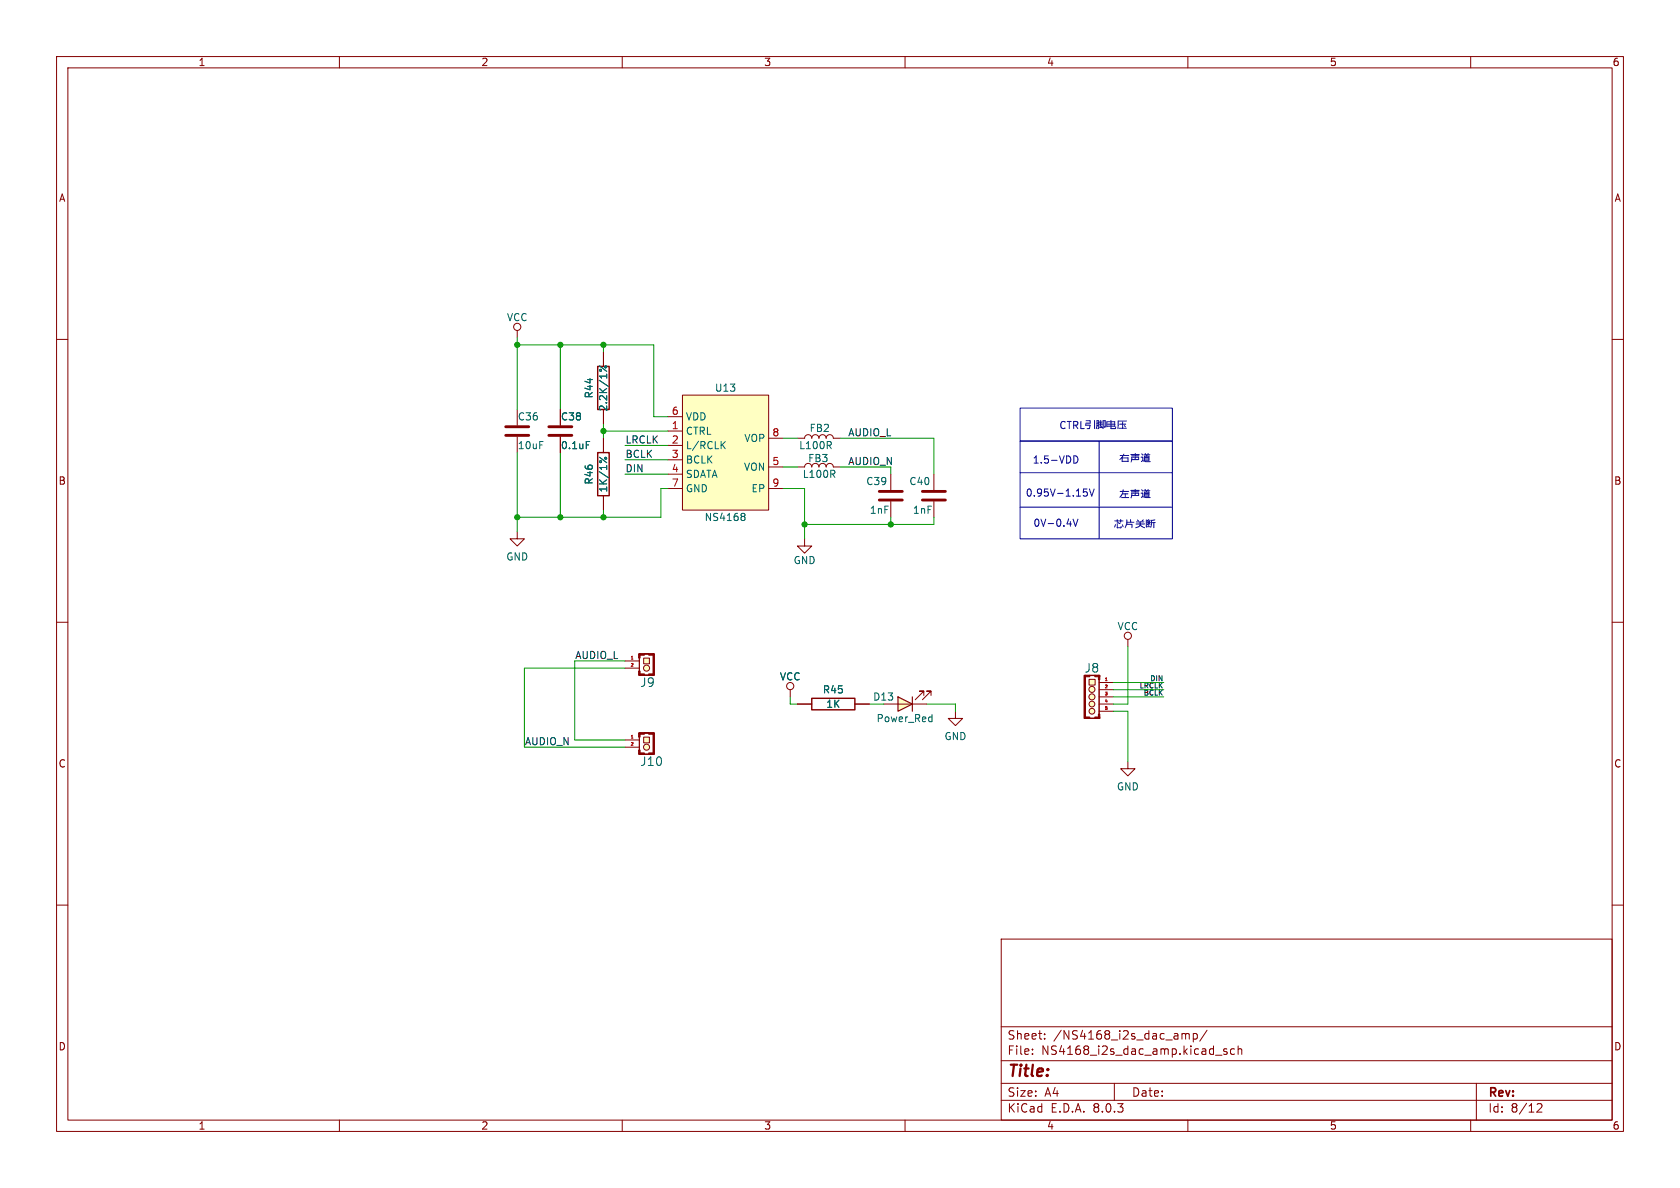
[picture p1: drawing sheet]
<svg xmlns="http://www.w3.org/2000/svg" width="297mm" height="210mm" viewBox="0 0 297 210" stroke-linecap="round" stroke-linejoin="round" font-family="sans-serif">
<g fill="none" stroke="#840000" stroke-width=".18">
<path d="M10 10h277v190h-277zM12 12h273v186h-273zM60 10v2M110 10v2M160 10v2M210 10v2M260 10v2M10 60h2M285 60h2M141 77.5h1.2a.64 .64 0 0 1 .7-.7 .64 .64 0 0 1 .6 .7 .64 .64 0 0 1 .6-.7 .64 .64 0 0 1 .7 .7 .64 .64 0 0 1 .6-.7 .64 .64 0 0 1 .6 .7 .64 .64 0 0 1 .7-.7 .64 .64 0 0 1 .6 .7h1.3M91.4 94v1.3h1.3l-1.3 1.2-1.2-1.2h1.2M10 110h2"/>
<path d="M285 110h2M199.4 134.6v1.3h1.3l-1.3 1.3-1.3-1.3h1.3M10 160h2M285 160h2M177 166h108v32h-108zM60 198v2M110 198v2M160 198v2M177 194.5h108M177 191.5h108M177 187.5h108M177 181.5h108"/>
<path d="M182.5 186.3v.1M182.5 185.5v.1M184.7 183.6v.1M184.7 182.8v.1M197 191.5v3M209.2 182.7l.3 .1 .1 .1M209.6 182.9l.2-.2 .4 .1v.9M209.6 182.9v.8M210 198v2M211 182.8l.4-.1 .3 .3v.4l-.2 .2h-.5M211 182.7v1.5M213.4 182.1l-1.3 2"/>
<path d="M214.9 186.5h1.1M216.9 185.5l-.4-.1-.2 .2 .1 .2 .5 .2v.3h-.6M218.2 185.5l-.4-.1-.3 .3v.4l.2 .2h.5M218.9 185.5l.2-.1 .4 .1v.9M218.9 184.9v1.5M260 198v2M261 191.5v6.5M271.7 195.2l.6-.1 .2 .1 .1 .3-.9 1.1h.9"/>
</g>
<path d="M146.5 78.7l.5 .6M146.9 78.2v.4" fill="none" stroke="#006464" stroke-width=".18"/>
<path d="M113.8 116.3h1v1h-1z" fill="#ffffc2"/>
<circle cx="114.3" cy="118.1" r=".53" fill="#ffffc2" stroke="#ffffc2" stroke-width=".18"/>
<g fill="none" stroke="#840000" stroke-width=".18">
<path d="M110.5 116.8h2.5M110.5 118.1h2.5M113 115.6h2.6v3.8h-2.6zM113 116.3v2.3M113.8 116.3h1v1h-1z"/>
<circle cx="114.3" cy="118.1" r=".53"/>
</g>
<g fill="#840000" stroke="#840000" stroke-width=".18">
<path d="M115.4 115.6h.3v3.8h-.3z"/>
<path d="M114.7 119.1h.9v.3h-.9z"/>
<path d="M114.7 115.6h.9v.2h-.9z"/>
<path d="M113.9 119.3l.8 .1z"/>
<path d="M113.9 115.6h.8z"/>
<path d="M113 119.1h.9v.3h-.9z"/>
<path d="M113 115.6h.9v.2h-.9z"/>
<path d="M112.9 118.6h.3v.8h-.3z"/>
<path d="M112.9 115.6h.3v.7h-.3z"/>
</g>
<path d="M111.6 116.5h.3" fill="none" stroke="#a90000" stroke-width=".18"/>
<path d="M113.8 130.3h1v1h-1z" fill="#ffffc2"/>
<circle cx="114.3" cy="132.1" r=".53" fill="#ffffc2" stroke="#ffffc2" stroke-width=".18"/>
<g fill="none" stroke="#840000" stroke-width=".18">
<path d="M142.2 95.3v1.2h1.3l-1.3 1.3-1.2-1.3h1.2M165.1 83.8v2.8M165.1 88.6v2.8M110.5 130.8h2.5M110.5 132.1h2.5M113 129.5h2.6v3.9h-2.6zM113 130.3v2.3M113.8 130.3h1v1h-1z"/>
<circle cx="114.3" cy="132.1" r=".53"/>
</g>
<g fill="#840000" stroke="#840000" stroke-width=".18">
<path d="M115.4 129.5h.3v3.9h-.3z"/>
<path d="M114.7 133.1h.9v.3h-.9z"/>
<path d="M114.7 129.5h.9v.3h-.9z"/>
<path d="M113.9 133.3l.8 .1z"/>
<path d="M113.9 129.5l.8 .1z"/>
<path d="M113 133.1h.9v.3h-.9z"/>
<path d="M113 129.5h.9v.3h-.9z"/>
<path d="M112.9 132.6h.3v.8h-.3z"/>
<path d="M112.9 129.5h.3v.8h-.3z"/>
</g>
<path d="M111.6 130.5h.3" fill="none" stroke="#a90000" stroke-width=".18"/>
<path d="M163.1 88.4h4M163.1 86.9h4" fill="none" stroke="#840000" stroke-width=".51"/>
<path d="M120.6 69.9h15.3v20.3h-15.3z" fill="#ffffc2"/>
<path d="M118.1 76.2h2.5M118.1 78.7h2.5M118.1 73.7h2.5M120.6 69.9h15.3v20.3h-15.3zM135.9 77.5h2.5M118.1 81.3h2.5M118.1 83.8h2.5M118.1 86.4h2.5M135.9 82.6h2.5M135.9 86.4h2.5" fill="none" stroke="#840000" stroke-width=".18"/>
<path d="M127.7 78.6l.5 .7M128.2 78l-.7 .8M131.2 90.7h.3l.2 .3-.2 .3M131.2 91.3h.3M131.5 91.3l.2 .2v.3l-.1 .2h-.4" fill="none" stroke="#006464" stroke-width=".18"/>
<path d="M158.7 123.2l2.6 1.3-2.6 1.2z" fill="#ffffc2"/>
<path d="M158.7 123.2l2.6 1.3-2.6 1.2zM161.3 123.2v2.5" fill="none" stroke="#840000" stroke-width=".2"/>
<g fill="none" stroke="#840000" stroke-width=".18">
<path d="M91.4 58.4v1.3M106.7 62.2v2.6M106.7 72.4v2.5M157.5 83.8v2.8M157.5 88.6v2.8M139.7 121.9v1.3M141 124.5h2.5M151.1 124.5h2.6M156.2 124.5h7.6M163.3 122.9v-.7h-.7h.7l-1.5 1.5M164.6 122.9v-.7h-.8h.8l-1.5 1.5M168.9 125.7v1.3h1.3l-1.3 1.3-1.3-1.3h1.3"/>
<circle cx="91.4" cy="57.8" r=".63"/>
<circle cx="139.7" cy="121.3" r=".63"/>
</g>
<g fill="none" stroke="#006464" stroke-width=".18">
<path d="M106 64.7l1.3 .9M164.4 126.7l.4 .1M164.8 126.3v1.3M164.8 127.5l-.4 .1"/>
<circle cx="106.2" cy="65.5" r=".18"/>
<circle cx="107.1" cy="64.9" r=".18"/>
</g>
<path d="M105.7 64.8h2v7.6h-2zM143.5 123.4h7.6v2.1h-7.6z" fill="none" stroke="#840000" stroke-width=".25"/>
<path d="M155.4 88.4h4.1M155.4 86.9h4.1" fill="none" stroke="#840000" stroke-width=".51"/>
<path d="M192.5 120.1h1.1v1h-1.1z" fill="#ffffc2"/>
<g fill="#ffffc2" stroke="#ffffc2" stroke-width=".18">
<circle cx="193" cy="125.7" r=".51"/>
<circle cx="193" cy="124.5" r=".51"/>
<circle cx="193" cy="123.2" r=".53"/>
<circle cx="193" cy="121.9" r=".53"/>
</g>
<g fill="none" stroke="#840000" stroke-width=".18">
<path d="M91.4 72.4v2.8M91.4 77.2v2.8M99.1 72.4v2.8M99.1 77.2v2.8M106.7 62.2v2.6M106.7 72.4v2.5M106.7 77.5v2.5M106.7 87.6v2.6M141 82.6h1.2a.64 .64 0 0 1 .7-.7 .64 .64 0 0 1 .6 .7 .64 .64 0 0 1 .6-.7 .64 .64 0 0 1 .7 .7 .64 .64 0 0 1 .6-.7 .64 .64 0 0 1 .6 .7 .64 .64 0 0 1 .7-.7 .64 .64 0 0 1 .6 .7h1.3M191.8 119.4h2.5v7.6h-2.5zM199.4 113v1.3M141 124.5h2.5"/>
<path d="M151.1 124.5h2.6M192.5 120.1h1.1v1h-1.1zM194.3 120.1v6.1M194.3 120.7h2.5M194.3 121.9h2.5M194.3 123.2h2.5M194.3 124.5h2.5M194.3 125.7h2.5"/>
<circle cx="199.4" cy="112.4" r=".63"/>
<circle cx="193" cy="123.2" r=".53"/>
<circle cx="193" cy="121.9" r=".53"/>
<circle cx="193" cy="125.7" r=".51"/>
<circle cx="193" cy="124.5" r=".51"/>
</g>
<g fill="#840000" stroke="#840000" stroke-width=".18">
<path d="M191.6 119.4h.3v7.6h-.3z"/>
<path d="M191.8 126.7h.9v.3h-.9z"/>
<path d="M192.6 126.9l.9 .1z"/>
<path d="M193.5 126.7h.9v.3h-.9z"/>
<path d="M194.2 126.2h.2v.8h-.2z"/>
<path d="M194.2 119.4h.2v.7h-.2z"/>
</g>
<path d="M195.4 120.3h.3" fill="none" stroke="#a90000" stroke-width=".18"/>
<g fill="none" stroke="#006464" stroke-width=".18">
<path d="M103.6 78h.7M106 64.7l1.3 .9M106 80.8l1.3 1M147.2 83.8l.4 .6M147.5 83.3v.4"/>
<circle cx="106.2" cy="65.5" r=".18"/>
<circle cx="107.1" cy="64.9" r=".18"/>
<circle cx="107.1" cy="81" r=".18"/>
</g>
<path d="M89.4 77h4.1M89.4 75.4h4.1M97 77h4.1M97 75.4h4.1" fill="none" stroke="#840000" stroke-width=".51"/>
<path d="M105.7 80h2v7.6h-2z" fill="none" stroke="#840000" stroke-width=".25"/>
<g fill="none" stroke="#0000c2" stroke-width=".18">
<path d="M180.3 78h27v17.3h-27zM180.3 72.1h27v5.9h-27zM188.3 74.6a.6 .6 0 0 0-.8 .4 .6 .6 0 0 0 .6 .8l.2-.2M188.7 74.5h.7M189 74.5v1.3M189.8 75.2l.6-.1 .1-.2v-.3l-.7-.1v1.3M190.1 75.2l.4 .6M191.1 74.5v1.3h.6M192 74.8l-.1 .4h.8l-.1 .6h-.4M192 74.4h.7v.4h-.6M193.5 74.3v1.5M193.8 75.8l.1-1.4h.3v1.4h-.2"/>
<path d="M193.9 74.8h.3M193.9 75.2h.3M194.3 78v17.3M194.4 74.6h.4M194.4 75h.5M194.4 75.6h.5M194.6 74.3l-.1 1.3M194.7 75.3l.2 .3M195.2 75.5h.2v-1.1h-.4v1.4M195.7 75h1.4M195.7 75.3h1.4v-.7h-1.4v.9M196.4 74.3v1.5h.8l.1-.3"/>
<path d="M197.8 75.7h1.3M197.9 75h1.1M198.5 74.6v1.1M198.8 75.2l.1 .3M199.1 74.4h-1.4l-.1 1.4M180.3 83.6h27v6.1h-27M189.7 91.8l.4 1.2 .5-1.2M189.8 80.6a.64 .64 0 0 1 .8 .6 .64 .64 0 0 1-.8 .7zM191.6 86.4h.6M191.6 87l.4-.1 .2 .3-.1 .4h-.5M192.6 86.4l.4 1.3 .4-1.3"/>
</g>
<g fill="none" stroke="#009600" stroke-width=".18">
<path d="M91.4 59.7v12.7M91.4 61h24.2v12.7h2.5M99.1 61v11.4M106.7 61v1.2M106.7 74.9v2.6M106.7 76.2h11.4M110.5 78.7h7.6M138.4 77.5h2.6M148.6 77.5h16.5v6.3M91.4 80v14M99.1 80v11.4M106.7 90.2v1.2"/>
<path d="M110.5 81.3h7.6M110.5 83.8h7.6M118.1 86.4h-1.3v5h-25.4M138.4 86.4h3.8v8.9M138.4 82.6h2.6M148.6 82.6h8.9v1.2M157.5 91.4v1.3M165.1 91.4v1.3h-22.9M110.5 116.8h-8.9v14h8.9M110.5 118.1h-17.8v14h17.8M199.4 114.3v10.2h-2.6M139.7 123.2v1.3h1.3"/>
<path d="M153.7 124.5h2.5M163.8 124.5h5.1v1.2M196.8 123.2h8.9M196.8 125.7h2.6v8.9M196.8 120.7h8.9M196.8 121.9h8.9"/>
</g>
<g fill="#009600" stroke="#009600" stroke-width=".18">
<circle cx="142.2" cy="92.7" r=".46"/>
<circle cx="91.4" cy="61" r=".46"/>
<circle cx="106.7" cy="61" r=".46"/>
<circle cx="99.1" cy="61" r=".46"/>
<circle cx="99.1" cy="91.4" r=".46"/>
<circle cx="91.4" cy="91.4" r=".46"/>
<circle cx="106.7" cy="91.4" r=".46"/>
<circle cx="106.7" cy="76.2" r=".46"/>
<circle cx="157.5" cy="92.7" r=".46"/>
</g>
<text font-size="2.8" fill="#840000" x="178" y="190.9">Title:</text>
<g font-size="2.1" fill="#006464">
<text x="191.7" y="119.1">J8</text>
<text x="113.1" y="121.6">J9</text>
<text x="113.1" y="135.6">J10</text>
</g>
<g font-size="2.1" fill="#840000">
<text x="178" y="184">Sheet:</text>
<text x="186.2" y="184">/NS4168_i2s_dac_amp/</text>
<text x="178" y="186.7">File:</text>
<text x="184.1" y="186.7">NS4168_i2s_dac_amp.kicad_sch</text>
<text x="178" y="196.9">KiCad</text>
<text x="178" y="194.1">Size:</text>
<text x="184.7" y="194.1">A4</text>
<text x="185.7" y="196.9">E.D.A.</text>
<text x="193.3" y="196.9">8.0.3</text>
<text x="200" y="194.1">Date:</text>
<text x="263" y="194.3">Rev:</text>
<text x="263" y="196.9">Id:</text>
<text x="267.1" y="196.9">8/12</text>
</g>
<g font-size="1.8" fill="#840000">
<text x="35" y="11.9">1</text>
<text x="85" y="11.9">2</text>
<text x="135" y="11.9">3</text>
<text x="185" y="11.9">4</text>
<text x="235" y="11.9">5</text>
<text x="285" y="11.9">6</text>
<text x="10.3" y="35.9">A</text>
<text x="285.3" y="35.9">A</text>
<text x="10.3" y="85.9">B</text>
<text x="285.3" y="85.9">B</text>
<text x="10.3" y="135.9">C</text>
<text x="285.3" y="135.9">C</text>
<text x="10.3" y="185.9">D</text>
<text x="285.3" y="185.9">D</text>
<text x="35" y="199.9">1</text>
<text x="85" y="199.9">2</text>
<text x="135" y="199.9">3</text>
<text x="185" y="199.9">4</text>
<text x="235" y="199.9">5</text>
<text x="285" y="199.9">6</text>
</g>
<g font-size="1.8" fill="#006464">
<text x="89.5" y="57">VCC</text>
<text x="105" y="70.5" transform="rotate(-90 105 70.5)">R44</text>
<text x="126.3" y="69.4">U13</text>
<text x="91.4" y="74.5">C36</text>
<text x="99.1" y="74.5">C38</text>
<text x="107.5" y="72.8" transform="rotate(-90 107.5 72.8)">2.2K/1%</text>
<text x="121.2" y="77.1">CTRL</text>
<text x="121.2" y="74.5">VDD</text>
<text x="143" y="76.6">FB2</text>
<text x="91.4" y="79.6">10uF</text>
<text x="99.1" y="79.6">0.1uF</text>
<text x="121.2" y="79.6">L/RCLK</text>
<text x="121.2" y="82.1">BCLK</text>
<text x="131.4" y="83.4">VON</text>
<text x="131.5" y="78.3">VOP</text>
<text x="141.2" y="79.6">L100R</text>
<text x="142.8" y="81.9">FB3</text>
<text x="105" y="85.8" transform="rotate(-90 105 85.8)">R46</text>
<text x="107.5" y="87.2" transform="rotate(-90 107.5 87.2)">1K/1%</text>
<text x="121.2" y="84.7">SDATA</text>
<text x="121.2" y="87.2">GND</text>
<text x="132.8" y="87.2">EP</text>
<text x="141.8" y="84.7">L100R</text>
<text x="153" y="86">C39</text>
<text x="160.7" y="86">C40</text>
<text x="124.5" y="92.3">NS4168</text>
<text x="153.7" y="91">1nF</text>
<text x="161.3" y="91">1nF</text>
<text x="89.4" y="99.3">GND</text>
<text x="140.2" y="99.9">GND</text>
<text x="197.5" y="111.6">VCC</text>
<text x="137.8" y="120.5">VCC</text>
<text x="145.4" y="122.8">R45</text>
<text x="146" y="125.3">1K</text>
<text x="154.3" y="124.1">D13</text>
<text x="154.9" y="127.9">Power_Red</text>
<text x="166.9" y="131">GND</text>
<text x="197.4" y="139.9">GND</text>
</g>
<g font-size="1.8" fill="#a90000">
<text x="118.7" y="75.9">1</text>
<text x="118.7" y="73.4">6</text>
<text x="136.5" y="77.2">8</text>
<text x="118.7" y="78.5">2</text>
<text x="118.7" y="81">3</text>
<text x="118.7" y="83.6">4</text>
<text x="136.5" y="82.3">5</text>
<text x="118.7" y="86.1">7</text>
<text x="136.5" y="86.1">9</text>
</g>
<g font-size="1.8" fill="#0f0f0f">
<text x="149.9" y="77.2">AUDIO_L</text>
<text x="110.5" y="78.5">LRCLK</text>
<text x="110.5" y="81">BCLK</text>
<text x="110.5" y="83.6">DIN</text>
<text x="149.9" y="82.3">AUDIO_N</text>
<text x="101.6" y="116.6">AUDIO_L</text>
<text x="92.7" y="131.8">AUDIO_N</text>
</g>
<g font-size="1.8" fill="#0000c2">
<text x="182.5" y="82.1">1.5-VDD</text>
<text x="197.7" y="81.9">þÿSóXð•S</text>
<text x="181.2" y="88">0.95V-1.15V</text>
<text x="197.7" y="88.2">þÿ]æXð•S</text>
<text x="182.6" y="93.3">0V-0.4V</text>
<text x="196.8" y="93.6">þÿ‚¯rGQse-</text>
</g>
<g font-size="1.3" fill="#0f0f0f">
<text x="201.3" y="121.7">LRCLK</text>
<text x="202" y="123">BCLK</text>
<text x="203.2" y="120.5">DIN</text>
</g>
<g font-size=".7" fill="#a90000">
<text x="111.3" y="116.6">1</text>
<text x="111.3" y="117.9">2</text>
<text x="195.2" y="120.4">1</text>
<text x="195.2" y="121.7">2</text>
<text x="195.2" y="122.9">3</text>
<text x="195.2" y="124.2">4</text>
<text x="195.2" y="125.5">5</text>
<text x="111.3" y="130.6">1</text>
<text x="111.3" y="131.8">2</text>
</g>
</svg>
